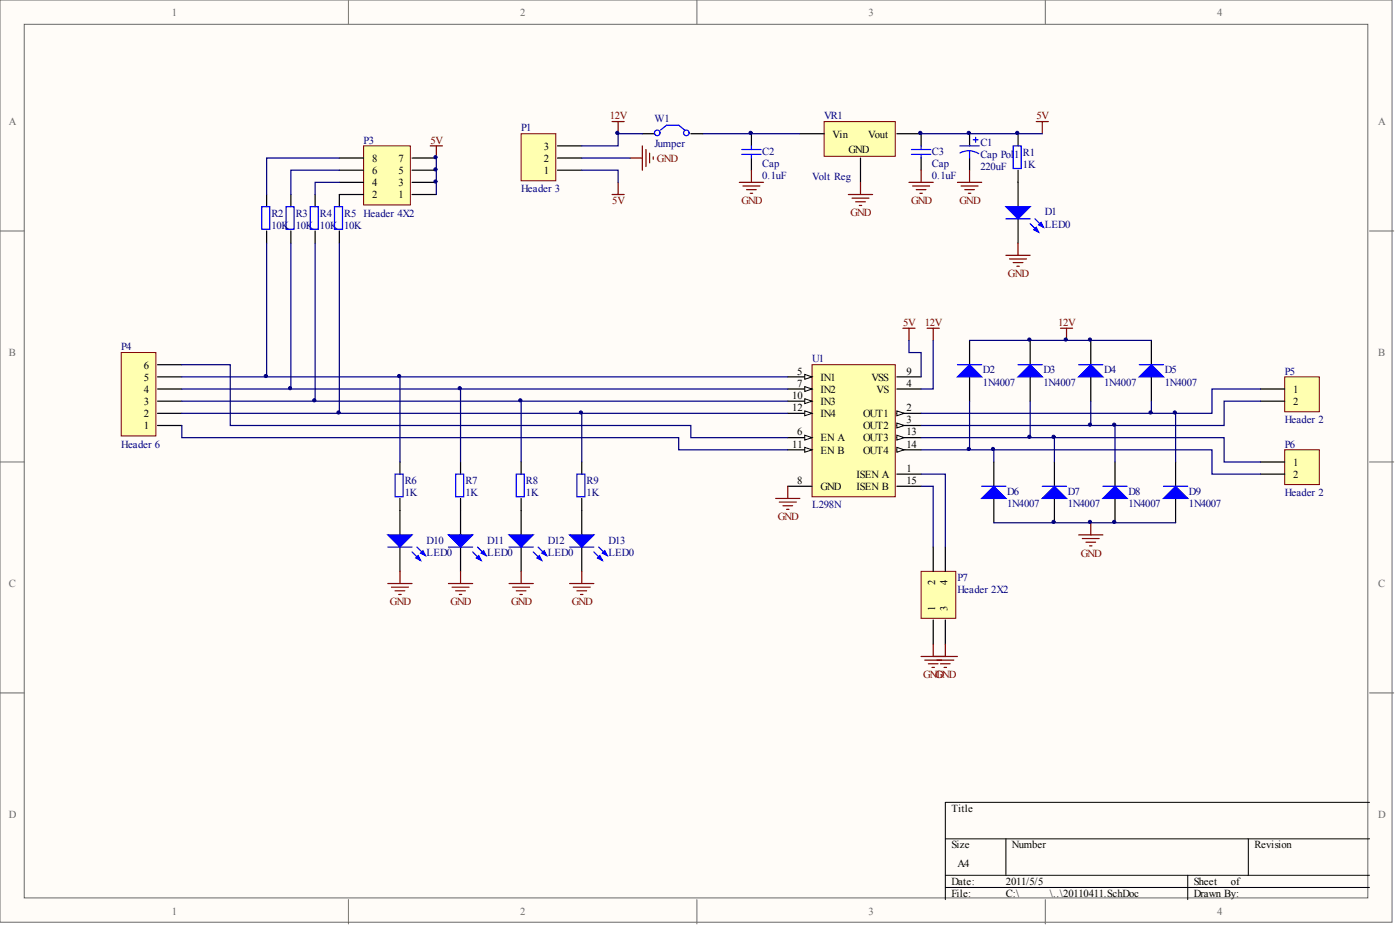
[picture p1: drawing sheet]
<svg xmlns="http://www.w3.org/2000/svg" width="292mm" height="193mm" viewBox="0 0 292 193" stroke-linecap="round" stroke-linejoin="round" font-family="sans-serif">
<g fill="#fffcf8" stroke="#696969" stroke-width=".21">
<path d="M0 0h290.4v192.4h-290.4z"/>
<path d="M5.1 5.1h280.3v182.2h-280.3z"/>
</g>
<path d="M72.7 0v5.1M145.4 0v5.1M218.1 0v5.1M0 48.2h5.1M285.7 48.2h5.1M0 96.4h5.1M285.7 96.4h5.1M0 144.6h5.1M285.7 144.6h5.1M72.7 187.7v5M145.4 187.7v5M218.1 187.7v5" fill="none" stroke="#696969" stroke-width=".21"/>
<path d="M197.2 175h88.5M209.9 175v7.6M260.5 175v7.6M285.7 167.4h-88.5v20.3M197.2 182.6h88.5M197.2 185.1h88.5M247.8 182.6v5.1" fill="none" stroke="#000" stroke-width=".21"/>
<path d="M169.4 76.1h17.4v27.5h-17.4z" fill="#ffffb0" stroke="#800000" stroke-width=".21"/>
<path d="M164.4 91.3h5" fill="none" stroke="#000" stroke-width=".25"/>
<path d="M167.9 90.8l1.5 .5-1.5 .5z" fill="#fffcf8" stroke="#000" stroke-width=".21"/>
<path d="M164.4 93.8h5" fill="none" stroke="#000" stroke-width=".25"/>
<path d="M167.9 93.3l1.5 .5-1.5 .5z" fill="#fffcf8" stroke="#000" stroke-width=".21"/>
<path d="M164.4 78.6h5" fill="none" stroke="#000" stroke-width=".25"/>
<path d="M167.9 78.1l1.5 .5-1.5 .5z" fill="#fffcf8" stroke="#000" stroke-width=".21"/>
<path d="M164.4 81.2h5" fill="none" stroke="#000" stroke-width=".25"/>
<path d="M167.9 80.6l1.5 .6-1.5 .5z" fill="#fffcf8" stroke="#000" stroke-width=".21"/>
<path d="M164.4 83.7h5" fill="none" stroke="#000" stroke-width=".25"/>
<path d="M167.9 83.2l1.5 .5-1.5 .5z" fill="#fffcf8" stroke="#000" stroke-width=".21"/>
<path d="M164.4 86.2h5" fill="none" stroke="#000" stroke-width=".25"/>
<path d="M167.9 85.7l1.5 .5-1.5 .5z" fill="#fffcf8" stroke="#000" stroke-width=".21"/>
<path d="M187.1 86.2h5.1" fill="none" stroke="#000" stroke-width=".25"/>
<path d="M187.1 85.7l1.5 .5-1.5 .5z" fill="#fffcf8" stroke="#000" stroke-width=".21"/>
<path d="M187.1 88.8h5.1" fill="none" stroke="#000" stroke-width=".25"/>
<path d="M187.1 88.3l1.5 .5-1.5 .5z" fill="#fffcf8" stroke="#000" stroke-width=".21"/>
<path d="M187.1 91.3h5.1" fill="none" stroke="#000" stroke-width=".25"/>
<path d="M187.1 90.8l1.5 .5-1.5 .5z" fill="#fffcf8" stroke="#000" stroke-width=".21"/>
<path d="M187.1 93.8h5.1" fill="none" stroke="#000" stroke-width=".25"/>
<path d="M187.1 93.3l1.5 .5-1.5 .5z" fill="#fffcf8" stroke="#000" stroke-width=".21"/>
<g fill="none" stroke="#000" stroke-width=".25">
<path d="M187.1 78.6h5.1M202.3 71v5.1M202.3 78.6v5.1M214.9 71v5.1M214.9 78.6v5.1M227.6 71v5.1M227.6 78.6v5.1M240.2 71v5.1M240.2 78.6v5.1M187.1 98.9h5.1M187.1 81.2h5.1M207.4 96.4v5"/>
<path d="M220 96.4v5M232.6 96.4v5M245.3 96.4v5M164.4 101.4h5M187.1 101.4h5.1M207.4 104v5.1M220 104v5.1M232.6 104v5.1M245.3 104v5.1"/>
</g>
<g fill="#00f" stroke="#00f" stroke-width=".25">
<path d="M202.3 76.1l2.5 2.5h-5z"/>
<path d="M207.4 101.4l2.5 2.6h-5.1z"/>
<path d="M214.9 76.1l2.6 2.5h-5.1z"/>
<path d="M220 101.4l2.5 2.6h-5z"/>
<path d="M227.6 76.1l2.5 2.5h-5z"/>
<path d="M232.6 101.4l2.6 2.6h-5.1z"/>
<path d="M240.2 76.1l2.6 2.5h-5.1z"/>
<path d="M245.3 101.4l2.5 2.6h-5z"/>
</g>
<path d="M199.8 76.1h5M212.4 76.1h5.1M225.1 76.1h5M237.7 76.1h5.1M204.8 101.4h5.1M217.5 101.4h5M230.1 101.4h5.1M242.8 101.4h5" fill="none" stroke="#00f" stroke-width=".25"/>
<path d="M202.3 71h37.9M240.2 83.7v2.5M207.4 109.1h37.9" fill="none" stroke="#000080" stroke-width=".25"/>
<path d="M268 78.6h7.3v7.3h-7.3z" fill="#ffffb0" stroke="#800000" stroke-width=".21"/>
<path d="M263 81.2h5M263 83.7h5" fill="none" stroke="#000" stroke-width=".25"/>
<path d="M268 93.8h7.3v7.3h-7.3z" fill="#ffffb0" stroke="#800000" stroke-width=".21"/>
<path d="M55.6 40.6v2.5M55.6 48.2v2.5M60.7 40.6v2.5M60.7 48.2v2.5M65.7 40.6v2.5M65.7 48.2v2.5M70.8 40.6v2.5M70.8 48.2v2.5M263 96.4h5M263 98.9h5" fill="none" stroke="#000" stroke-width=".25"/>
<path d="M194.7 71v10.2h-2.5M192.2 93.8h60.7v5.1h10.1M192.2 91.3h63.2v5.1h7.6M202.3 83.7v10.1M207.4 93.8v2.6M214.9 83.7v7.6M220 91.3v5.1M227.6 83.7v5.1M232.6 88.8v7.6M245.3 86.2v10.2M263 81.2h-10.1v5h-60.7M263 83.7h-7.6v5.1h-63.2" fill="none" stroke="#000080" stroke-width=".25"/>
<g fill="none" stroke="#800000" stroke-width=".25">
<path d="M193.4 68.5h2.6M194.7 68.5v2.5M221.3 68.5h2.5M222.5 68.5v2.5M161.8 104h5.1M162.6 104.7h3.5M163.4 105.5h2M164.1 106.3h.5M164.4 101.4v2.6M225.1 111.6h5M225.8 112.4h3.6M226.6 113.1h2"/>
<path d="M227.3 113.9h.5M227.6 109.1v2.5"/>
</g>
<path d="M54.6 43.1h1.7v4.7h-1.7zM59.7 43.1h1.6v4.7h-1.6zM64.7 43.1h1.7v4.7h-1.7zM69.8 43.1h1.7v4.7h-1.7z" fill="none" stroke="#00f" stroke-width=".25"/>
<path d="M75.9 30.4h9.7v12.4h-9.7z" fill="#ffffb0" stroke="#800000" stroke-width=".21"/>
<path d="M70.8 38h5.1M70.8 35.5h5.1M70.8 33h5.1M86 38h5M86 35.5h5M86 33h5M70.8 40.6h5.1M86 40.6h5" fill="none" stroke="#000" stroke-width=".25"/>
<path d="M91 33v7.6" fill="none" stroke="#000080" stroke-width=".25"/>
<path d="M127.7 25.4h2.5M129 25.4v2.5M131.5 33h2.5M134 30.4v5.1M134.8 31.2v3.5M135.5 32v2M136.3 32.7v.5" fill="none" stroke="#800000" stroke-width=".25"/>
<path d="M171.9 25.4h14.9v7.2h-14.9z" fill="#ffffb0" stroke="#800000" stroke-width=".21"/>
<g fill="none" stroke="#000" stroke-width=".25">
<path d="M134 27.9h2.5M144.1 27.9h2.6M156.8 27.9v2.5M156.8 33v2.5M166.9 27.9h5M179.5 33v5M187.1 27.9h5.1v2.5M192.2 33v2.5M202.3 27.9v2.5M202.3 33v2.5M212.4 27.9v2.5M212.4 35.5v7.6"/>
<path d="M212.4 45.7v5M83.4 96.4v2.5M96.1 96.4v2.5M108.7 96.4v2.5M121.4 96.4v2.5M83.4 104v7.6M83.4 114.1v5.1M96.1 104v7.6M96.1 114.1v5.1M108.7 104v7.6M108.7 114.1v5.1M121.4 104v7.6"/>
<path d="M121.4 114.1v5.1"/>
</g>
<g fill="none" stroke="#00f" stroke-width=".25">
<path d="M137.8 27.1l1.3-1h2.5l1.3 1M154.8 31.2h4M154.8 32.2h4M156.8 30.4v.8M156.8 32.2v.8M190.2 31.2h4M190.2 32.2h4M192.2 30.4v.8M192.2 32.2v.8M200.3 30.4h4M202.3 31.5l1.2 .2 .7 .4M202.3 31.5l-1.2 .1-.8 .3"/>
<path d="M202.3 31.4v1.6M203.1 29.2h1M203.6 28.7v1M211.4 30.4h1.7v4.8h-1.7zM209.9 45.7h5M214.9 46.7l1.8 1.7M215.9 45.7l1.8 1.7M82.4 98.9h1.7v4.7h-1.7zM95.1 98.9h1.6v4.7h-1.6zM107.7 98.9h1.7v4.7h-1.7zM120.4 98.9h1.6v4.7h-1.6zM80.9 114.1h5.1"/>
<path d="M86 115.1l1.7 1.8M87 114.1l1.8 1.8M93.6 114.1h5M98.6 115.1l1.8 1.8M99.6 114.1l1.8 1.8M106.2 114.1h5.1M111.3 115.1l1.7 1.8M112.3 114.1l1.7 1.8M118.8 114.1h5.1M123.9 115.1l1.8 1.8M124.9 114.1l1.8 1.8"/>
<circle cx="137.1" cy="27.7" r=".58"/>
<circle cx="143.2" cy="27.7" r=".58"/>
</g>
<path d="M146.7 27.9h20.2M192.2 27.9h25.3M189.7 71v2.5h2.5v5.1" fill="none" stroke="#000080" stroke-width=".25"/>
<g fill="none" stroke="#800000" stroke-width=".25">
<path d="M154.2 38h5.1M155 38.8h3.5M155.8 39.6h2M156.8 35.5v2.5M179.5 38v2.6M189.7 38h5M190.4 38.8h3.5M191.2 39.6h2M192.2 35.5v2.5M199.8 38h5M200.5 38.8h3.6M201.3 39.6h2"/>
<path d="M202.3 35.5v2.5M216.2 25.4h2.5M217.5 25.4v2.5M156.5 40.3h.5M177 40.6h5.1M177.8 41.3h3.5M178.5 42.1h2M179.3 42.9h.5M191.9 40.3h.5M202 40.3h.5M209.9 53.3h5M210.6 54h3.6"/>
<path d="M211.4 54.8h2M212.2 55.5h.5M212.4 50.7v2.6M188.4 68.5h2.5M189.7 68.5v2.5"/>
</g>
<g fill="#00f" stroke="#00f" stroke-width=".25">
<path d="M93.6 111.6h5l-2.5 2.5z"/>
<path d="M99.9 115.9l.5 1-1-.5z"/>
<path d="M100.9 114.9l.5 1-1-.5z"/>
<path d="M80.9 111.6h5.1l-2.6 2.5z"/>
<path d="M87.2 115.9l.5 1-1-.5z"/>
<path d="M88.3 114.9l.5 1-1.1-.5z"/>
<path d="M209.9 43.1h5l-2.5 2.6z"/>
<path d="M216.2 47.4l.5 1-1-.5z"/>
<path d="M217.2 46.4l.5 1-1-.5z"/>
<path d="M106.2 111.6h5.1l-2.6 2.5z"/>
<path d="M112.5 115.9l.5 1-1-.5z"/>
<path d="M113.5 114.9l.5 1-1-.5z"/>
<path d="M118.8 111.6h5.1l-2.5 2.5z"/>
<path d="M125.2 115.9l.5 1-1-.5z"/>
<path d="M126.2 114.9l.5 1-1-.5z"/>
</g>
<path d="M192.2 119.2h7.2v9.8h-7.2z" fill="#ffffb0" stroke="#800000" stroke-width=".21"/>
<path d="M194.7 114.1v5.1M197.2 114.1v5.1M194.7 129.3v5.1M197.2 129.3v5.1" fill="none" stroke="#000" stroke-width=".25"/>
<path d="M192.2 98.9h5v15.2M192.2 101.4h2.5v12.7" fill="none" stroke="#000080" stroke-width=".25"/>
<path d="M89.8 30.4h2.5M91 30.4v2.6M192.2 137h7.6M192.9 137.7h6.1M193.7 138.5h2M194.5 139.2h.5M194.7 134.4v2.6M196.2 138.5h2M197 139.2h.5M197.2 134.4v2.6" fill="none" stroke="#800000" stroke-width=".25"/>
<path d="M25.3 73.5h7.2v17.4h-7.2z" fill="#ffffb0" stroke="#800000" stroke-width=".21"/>
<path d="M32.9 78.6h5M32.9 76.1h5M32.9 88.8h5M32.9 86.2h5M32.9 83.7h5M32.9 81.2h5" fill="none" stroke="#000" stroke-width=".25"/>
<g fill="none" stroke="#000080" stroke-width=".25">
<path d="M70.8 38h-5.1v2.6M70.8 35.5h-10.1v5.1M70.8 33h-15.2v7.6M55.6 50.7v27.9M60.7 50.7v30.5M65.7 50.7v33M70.8 50.7v35.5M37.9 76.1h10.1v12.7h96.1v2.5h20.3M37.9 78.6h126.5M83.4 78.6v17.8M37.9 88.8v2.5h103.7v2.5h22.8M37.9 81.2h126.5"/>
<path d="M37.9 83.7h126.5M37.9 86.2h126.5M96.1 81.2v15.2M108.7 83.7v12.7M121.4 86.2v10.2"/>
</g>
<g fill="none" stroke="#800000" stroke-width=".25">
<path d="M83.4 119.2v2.5M96.1 119.2v2.5M108.7 119.2v2.5M121.4 119.2v2.5M80.9 121.7h5.1M81.7 122.5h3.5M82.4 123.3h2.1M83.2 124h.5M93.6 121.7h5M94.3 122.5h3.6M95.1 123.3h2M95.8 124h.5"/>
<path d="M106.2 121.7h5.1M107 122.5h3.5M107.7 123.3h2M108.5 124h.5M118.8 121.7h5.1M119.6 122.5h3.5M120.4 123.3h2M121.1 124h.5"/>
</g>
<path d="M108.7 27.9h7.3v9.8h-7.3z" fill="#ffffb0" stroke="#800000" stroke-width=".21"/>
<path d="M116.3 35.5h5.1M116.3 33h5.1M116.3 30.4h5.1" fill="none" stroke="#000" stroke-width=".25"/>
<path d="M129 38v2.6M127.7 40.6h2.5" fill="none" stroke="#800000" stroke-width=".25"/>
<path d="M121.4 35.5h7.6v2.5M121.4 33h10.1M134 27.9h-5v2.5h-7.6" fill="none" stroke="#000080" stroke-width=".25"/>
<g fill="#000080" stroke="#000080" stroke-width=".21">
<circle cx="55.5" cy="78.4" r=".33"/>
<circle cx="60.5" cy="81" r=".33"/>
<circle cx="65.6" cy="83.5" r=".33"/>
<circle cx="70.6" cy="86.1" r=".33"/>
<circle cx="83.3" cy="78.4" r=".33"/>
<circle cx="90.9" cy="37.9" r=".33"/>
<circle cx="90.9" cy="35.3" r=".33"/>
<circle cx="90.9" cy="32.8" r=".33"/>
<circle cx="95.9" cy="81" r=".33"/>
<circle cx="108.6" cy="83.5" r=".33"/>
<circle cx="121.2" cy="86.1" r=".33"/>
<circle cx="128.8" cy="27.7" r=".33"/>
<circle cx="156.6" cy="27.7" r=".33"/>
<circle cx="192" cy="27.7" r=".33"/>
<circle cx="202.1" cy="93.7" r=".33"/>
<circle cx="202.1" cy="27.7" r=".33"/>
<circle cx="207.2" cy="93.7" r=".33"/>
<circle cx="212.2" cy="27.7" r=".33"/>
<circle cx="214.8" cy="91.1" r=".33"/>
<circle cx="214.8" cy="70.8" r=".33"/>
<circle cx="219.8" cy="108.9" r=".33"/>
<circle cx="219.8" cy="91.1" r=".33"/>
<circle cx="222.3" cy="70.8" r=".33"/>
<circle cx="227.4" cy="108.9" r=".33"/>
<circle cx="227.4" cy="88.6" r=".33"/>
<circle cx="227.4" cy="70.8" r=".33"/>
<circle cx="232.5" cy="108.9" r=".33"/>
<circle cx="232.5" cy="88.6" r=".33"/>
<circle cx="240" cy="86.1" r=".33"/>
<circle cx="245.1" cy="86.1" r=".33"/>
</g>
<g font-size="2.2" fill="#696969">
<text x="35.8" y="3.3">1</text>
<text x="108.5" y="3.3">2</text>
<text x="181.2" y="3.3">3</text>
<text x="253.9" y="3.3">4</text>
<text x="1.8" y="26.1">A</text>
<text x="287.6" y="26.1">A</text>
<text x="1.8" y="74.3">B</text>
<text x="287.6" y="74.3">B</text>
<text x="1.8" y="122.5">C</text>
<text x="287.6" y="122.5">C</text>
<text x="1.8" y="170.6">D</text>
<text x="287.6" y="170.6">D</text>
<text x="35.8" y="191">1</text>
<text x="108.5" y="191">2</text>
<text x="181.2" y="191">3</text>
<text x="253.9" y="191">4</text>
</g>
<g font-size="2.2" fill="#000080">
<text x="75.9" y="30">P3</text>
<text x="108.7" y="27.4">P1</text>
<text x="136.5" y="25.4">W1</text>
<text x="171.9" y="24.9">VR1</text>
<text x="136.5" y="30.7">Jumper</text>
<text x="159.1" y="32.2">C2</text>
<text x="159.1" y="34.8">Cap</text>
<text x="194.5" y="32.2">C3</text>
<text x="194.5" y="34.8">Cap</text>
<text x="204.6" y="35.5">220uF</text>
<text x="204.6" y="30.5">C1</text>
<text x="204.6" y="33">Cap Pol</text>
<text x="211.6" y="33">1</text>
<text x="213.4" y="35">1K</text>
<text x="213.4" y="32.5">R1</text>
<text x="108.7" y="40.1">Header 3</text>
<text x="159.1" y="37.3">0.1uF</text>
<text x="169.4" y="37.6">Volt Reg</text>
<text x="194.5" y="37.3">0.1uF</text>
<text x="56.6" y="47.7">10K</text>
<text x="56.6" y="45.2">R2</text>
<text x="61.7" y="47.7">10K</text>
<text x="61.7" y="45.2">R3</text>
<text x="66.8" y="47.7">10K</text>
<text x="66.8" y="45.2">R4</text>
<text x="71.8" y="47.7">10K</text>
<text x="71.8" y="45.2">R5 Header 4X2</text>
<text x="218" y="44.9">D1</text>
<text x="218" y="47.5">LED0</text>
<text x="25.3" y="73.1">P4</text>
<text x="169.4" y="75.6">U1</text>
<text x="205.1" y="77.9">D2</text>
<text x="217.7" y="77.9">D3</text>
<text x="230.4" y="77.9">D4</text>
<text x="243" y="77.9">D5</text>
<text x="205.1" y="80.4">1N4007</text>
<text x="217.7" y="80.4">1N4007</text>
<text x="230.4" y="80.4">1N4007</text>
<text x="243" y="80.4">1N4007</text>
<text x="268" y="78.1">P5</text>
<text x="268" y="88.3">Header 2</text>
<text x="25.3" y="93.4">Header 6</text>
<text x="268" y="93.4">P6</text>
<text x="84.5" y="101">R6</text>
<text x="97.1" y="101">R7</text>
<text x="109.7" y="101">R8</text>
<text x="122.4" y="101">R9</text>
<text x="84.5" y="103.5">1K</text>
<text x="97.1" y="103.5">1K</text>
<text x="109.7" y="103.5">1K</text>
<text x="122.4" y="103.5">1K</text>
<text x="169.4" y="106">L298N</text>
<text x="210.1" y="103.3">D6</text>
<text x="210.1" y="105.8">1N4007</text>
<text x="222.8" y="103.3">D7</text>
<text x="222.8" y="105.8">1N4007</text>
<text x="235.4" y="103.3">D8</text>
<text x="235.4" y="105.8">1N4007</text>
<text x="248.1" y="103.3">D9</text>
<text x="248.1" y="105.8">1N4007</text>
<text x="268" y="103.5">Header 2</text>
<text x="89" y="113.4">D10</text>
<text x="101.7" y="113.4">D11</text>
<text x="114.3" y="113.4">D12</text>
<text x="126.9" y="113.4">D13</text>
<text x="89" y="115.9">LED0</text>
<text x="101.7" y="115.9">LED0</text>
<text x="114.3" y="115.9">LED0</text>
<text x="126.9" y="115.9">LED0</text>
<text x="199.8" y="121.3">P7</text>
<text x="199.8" y="123.8">Header 2X2</text>
</g>
<g font-size="2.2" fill="#800000">
<text x="89.8" y="30">5V</text>
<text x="127.2" y="24.9">12V</text>
<text x="216.3" y="24.9">5V</text>
<text x="137.1" y="33.8">GND</text>
<text x="127.7" y="42.6">5V</text>
<text x="154.7" y="42.6">GND</text>
<text x="177.4" y="45.1">GND</text>
<text x="190.1" y="42.6">GND</text>
<text x="200.2" y="42.6">GND</text>
<text x="210.3" y="57.8">GND</text>
<text x="188.4" y="68">5V</text>
<text x="193" y="68">12V</text>
<text x="220.8" y="68">12V</text>
<text x="162.3" y="108.5">GND</text>
<text x="225.5" y="116.1">GND</text>
<text x="81.3" y="126.3">GND</text>
<text x="94" y="126.3">GND</text>
<text x="106.6" y="126.3">GND</text>
<text x="119.3" y="126.3">GND</text>
<text x="192.6" y="141.5">GNGND</text>
<text x="195.4" y="141.5">D</text>
</g>
<g font-size="2.2">
<text x="173.7" y="28.7">Vin</text>
<text x="181.1" y="28.7">Vout</text>
<text x="77.6" y="33.8">8</text>
<text x="83.1" y="33.8">7</text>
<text x="113.5" y="33.8">2</text>
<text x="113.5" y="31.2">3</text>
<text x="177" y="32">GND</text>
<text x="77.6" y="41.4">2</text>
<text x="77.6" y="38.8">4</text>
<text x="77.6" y="36.3">6</text>
<text x="83.1" y="41.4">1</text>
<text x="83.1" y="38.8">3</text>
<text x="83.1" y="36.3">5</text>
<text x="113.5" y="36.3">1</text>
<text x="30" y="76.9">6</text>
<text x="30" y="82">4</text>
<text x="30" y="79.4">5</text>
<text x="165.3" y="83.2">10</text>
<text x="166.3" y="78.1">5</text>
<text x="166.3" y="80.7">7</text>
<text x="171.2" y="79.4">IN1</text>
<text x="171.2" y="82">IN2</text>
<text x="181.8" y="79.4">VSS</text>
<text x="182.9" y="82">VS</text>
<text x="189.1" y="80.7">4</text>
<text x="189.1" y="78.1">9</text>
<text x="269.8" y="82">1</text>
<text x="30" y="89.6">1</text>
<text x="30" y="87">2</text>
<text x="30" y="84.5">3</text>
<text x="165.3" y="85.8">12</text>
<text x="171.2" y="84.5">IN3</text>
<text x="171.2" y="87">IN4</text>
<text x="180.1" y="87">OUT1</text>
<text x="180.1" y="89.6">OUT2</text>
<text x="189.1" y="85.8">2</text>
<text x="189.1" y="88.3">3</text>
<text x="269.8" y="84.5">2</text>
<text x="165.3" y="93.4">11</text>
<text x="166.3" y="90.8">6</text>
<text x="171.2" y="92.1">EN A</text>
<text x="171.2" y="94.6">EN B</text>
<text x="180.1" y="92.1">OUT3</text>
<text x="180.1" y="94.6">OUT4</text>
<text x="189.1" y="90.8">13</text>
<text x="189.1" y="93.4">14</text>
<text x="166.3" y="101">8</text>
<text x="178.7" y="99.7">ISEN A</text>
<text x="189.1" y="98.4">1</text>
<text x="189.1" y="101">15</text>
<text x="269.8" y="97.2">1</text>
<text x="269.8" y="99.7">2</text>
<text x="171.2" y="102.2">GND</text>
<text x="178.7" y="102.2">ISEN B</text>
<text x="195.1" y="122" transform="rotate(-90 195.1 122)">2</text>
<text x="197.7" y="122" transform="rotate(-90 197.7 122)">4</text>
<text x="195.1" y="127.6" transform="rotate(-90 195.1 127.6)">1</text>
<text x="197.7" y="127.6" transform="rotate(-90 197.7 127.6)">3</text>
<text x="198.5" y="169.4">Title</text>
<text x="198.5" y="177">Size</text>
<text x="211.1" y="177">Number</text>
<text x="261.7" y="177">Revision</text>
<text x="198.5" y="184.6">Date:</text>
<text x="199.8" y="180.8">A4</text>
<text x="209.9" y="184.6">2011/5/5</text>
<text x="249.1" y="184.6">Sheet</text>
<text x="256.8" y="184.6">of</text>
<text x="198.5" y="187.1">File:</text>
<text x="209.9" y="187.1">C:\</text>
<text x="219" y="187.1">\..\20110411.SchDoc</text>
<text x="249.1" y="187.1">Drawn By:</text>
</g>
</svg>
